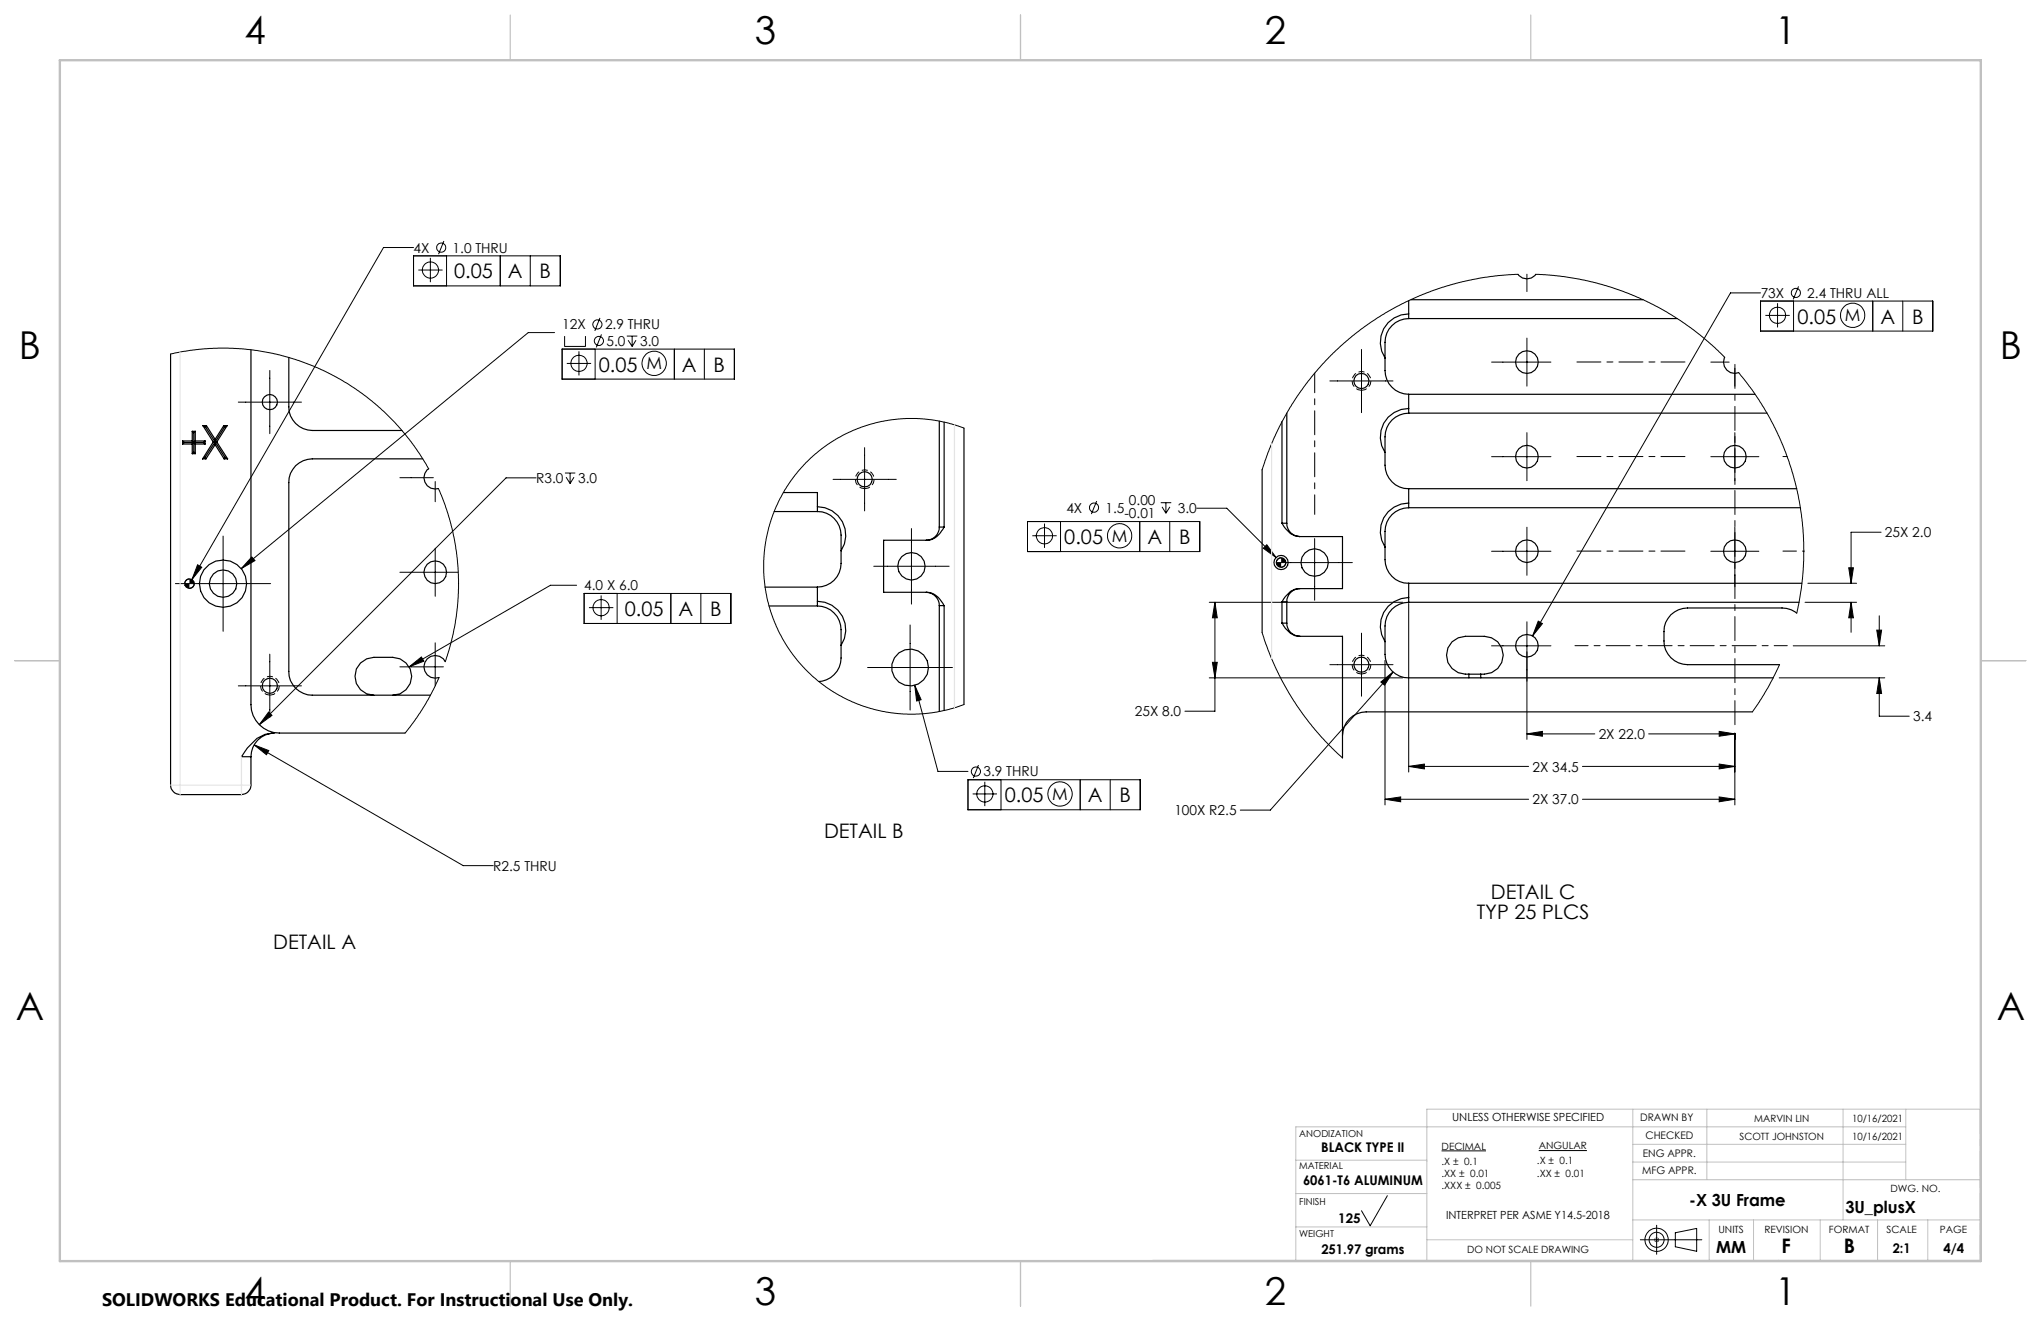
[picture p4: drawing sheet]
<svg xmlns="http://www.w3.org/2000/svg" width="432mm" height="279mm" viewBox="0 0 432 279" stroke-linecap="round" stroke-linejoin="round" font-family="sans-serif">
<g fill="none" stroke="#000" stroke-width=".21">
<path d="M87.5 52.4h-6.4l-40.5 70.2M87.5 54.1h31v6.4h-31zM88.5 57.1h5.1M91.1 54.5v5.2M93.9 51l-1.1 2.8M94.5 54.1v6.4M105.8 54.1v6.4M112.2 54.1v6.4M321.2 58l-4.2 .3-4.2 .6-4.7 1-5 1.6-2.8 1-4.6 2.2-4.3 2.5-3.6 2.5-3.5 2.9-3.1 3-3.8 4.2-2.2 2.9-2.3 3.4-2.3 4.2-1.7 3.9-1.9 5.1M323 58v3.7M324.9 58l5.1 .4 5.9 1 4.6 1.2 6.3 2.4 4.5 2.3 5.1 3.1 4.5 3.5 4 3.7M36.1 74.9l4.3-.8 3.9-.4 4-.1 3.6 .2 2.6 .4 4.7 .9 3.9 1.1 4.1 1.6 4.7 2.4 3 1.9 3.1 2.2 3.2 2.7 2.4 2.4 2.9 3.4 2.3 3.2 1.9 3.2"/>
<path d="M57.1 78.4v13.3M117.3 70.3h-5.5l-60.8 50M118.9 73.8h36.5v6.4h-36.5zM119.5 71.1v2.2h4.4v-2.2M119.9 76.9h5.2M122.5 74.3v5.1M125.9 73.8v6.4M126.9 67.2l-1.1 2.8M127.2 70.7l-1 2.8M132.6 71.1h2.2M132.9 72l.8 1.3M133.7 71.1v2.2"/>
<path d="M134.5 72l-.8 1.3M142.7 73.8v6.4M149 73.8v6.4M288 73.9v13.4M315.6 76.6h12.5M323 71.5v10.2M361.9 76.6h3.9M367 77.9v3.8M367.8 78.8l2.5 3.2 1.8 2.6 3 5.2 2.7 5.9 1.3 3.7 .9 3.4 1.1 6.2 .4 3 .1 4.4-.3 6.5-1.2 6.8M372.5 63.7h36.4v6.3h-36.4zM372.5 61.9h-6.4l-41.9 72.6M373.5 66.7h5.1"/>
<path d="M376.1 64.1v5.2M379.4 63.7v6.3M380.5 60.6l-1.1 2.7M396.2 63.7v6.3M402.6 63.7v6.3M50.4 85.1h13.4M182.9 94.7v13.4M203.9 90.6l-3.2-1.1-3.5-.7-3.2-.3-3.9 .1-3.5 .5-4.4 1.2-3.1 1.4-3.4 1.9-3.2 2.4-2 1.9-2.6 3-1.9 2.7-1.9 3.7-1.3 3.6-.8 3.8-.4 3.8v3.8l.6 4.1 .9 3 1.5 3.8 2 3.6 2.1 2.9 3.2 3.4 2.8 2.2 3.6 2.2 3.1 1.4 3.5 1.1 3.7 .8 3.5 .3 5-.3 3.7-.8 3.1-1M281.3 80.6h13.4M315.6 96.6h12.5M323 91.5v10.2M361.9 96.6h10.2"/>
<path d="M367 91.5v10.2M41.8 119.5l.9 .5-2.1 2.6zM47.2 113.4v20.1M53.3 117.8l.6 .8-2.9 1.7zM84.6 101h7.1M92.1 101.8v4.3M92.1 116v10.1M92.7 103.3l1.5 3.5 1.4 5 1 5.1 .4 4.6-.1 4.8-.3 4-1.2 5.7-1.2 3.9M113.4 101.1h-6.3l-52.2 52.2M119.5 100h2.2M119.8 100.9l.8 1.4M120.6 100v2.3"/>
<path d="M121.4 100.9l-.8 1.4M176.2 101.4h13.4M184.9 119.8h15.9M192.8 111.8v16M217.4 110.3h36.4v6.4h-36.4zM218.4 113.3h5.2M221 110.7v5.2M224.4 110.3v6.4M232 106l-1.1 2.7M241.1 110.3v6.4M245.6 106.3h2.2M245.9 107.2l.8 1.3"/>
<path d="M246.7 106.3v2.2M247.5 110.3v6.4M247.5 107.2l-.8 1.3M253.2 107.5h6.3l10.5 10.4M268 115.2l2 2.7-2.7-1.9zM270.2 119h15.9M271 118a1.02 1.02 0 0 0-1 1M272 119l-.1 .4a.88 .88 0 0 1-.9 .6M278.1 113.9v13.1M315.6 116.6h12.5M323 111.5v10.2M361.9 116.6h10.2"/>
<path d="M367 111.5v12.6M398 112.6h-6.4v10.8M37.1 123.4h20.2M40.1 122.4a1.02 1.02 0 0 0-1 1M41.1 123.4a1.02 1.02 0 0 1-1 1.1M57.1 138.4v13.3M84.6 121h12.3M92.1 136v9M122 123.8h-5.5l-29.9 17.2M123.6 125.5h31v6.4h-31zM124.6 128.5h5.2M127.2 125.9v5.2"/>
<path d="M130.6 125.5v6.4M141.9 125.5v6.4M148.3 125.5v6.4M192.5 132.2v18M255.8 127.4h41M257 127.4l.5 3.3h-1zM257 127.4v23h-6.3M267 133.8l1.3 3.7 1.7 4 1.4 2.7 2.4 4.1 2.2 3.2 2.3 2.9 2.7 3 3 2.9M288 133.9v13.3M293 139.7v30.6M298 127.6v35.7M315.6 136.6h12.5"/>
<path d="M323 131.5v24.9M325.4 131.4l.9 .5-2.1 2.6zM379.4 136.6h19.3M381.9 127.4h10.9M382.5 123.4h10.3M391.1 120.1h1l-.5 3.3zM391.6 127.4l.5 3.3h-1zM391.6 127.4v6.3M397.1 133.3h1l-.5 3.3zM397.6 130.2v6.4M50.4 145.1h13.4M53.8 157.6l3.1 1.2-.5 .8z"/>
<path d="M53.8 157.6l44.2 25.5h6.4M56.8 150.6l.7 .7-2.6 2zM84.6 141h9.2M86.6 141l2.5-2 .6 .8zM92.9 143.3l-1.2 2.5-2 3.6-1.9 3-2.1 2.6M183.6 141.2h17.9M193.5 145l1.4 3-1 .3zM193.5 145l4.9 18.2h6.4M255.8 143.4h41M256.5 140.1h1l-.5 3.3zM281.3 140.6h13.4M292.1 144.3l2.6-2.2-1.8 2.8z"/>
<path d="M294.7 142.1l-26 29.2h-6.3M323 155.2l3.3-.5v1zM323 155.2h14.4M348.8 155.2h18.2M363.7 154.7l3.3 .5-3.3 .5zM367 155.1v15.2M376.4 143.4h22.3M376.5 140.6l-2.5 4.9-3.3 5.1M397.6 143.4l.5 3.3h-1zM397.6 143.4v8.1h6.3M204.8 164.9h36.4v6.4h-36.4zM205.8 167.9h5.1"/>
<path d="M207 161.8l-1.1 2.8M208.4 165.3v5.2M211.8 164.9v6.4M228.5 164.9v6.4M234.9 164.9v6.4M293 169.1l3.3-.5v1zM293 169.1h30.4M298 162.1l3.3-.5v1zM298 162.1h25.4M334.8 169.1h32.2M334.8 162.1h32.2M363.7 168.6l3.3 .5-3.3 .5z"/>
<path d="M363.7 161.6l3.3 .5-3.3 .5zM293.5 252.9l-3.6 6.4-1.9-3.2M305 243.4h9.4M325.5 243.4h10.2M350.5 259.2v6.1M347 262.2h13M350.1 261.9l.7 .7M350.8 261.9l-.7 .7M354.4 260.7l4.6-.9v4.9l-4.6-1z"/>
<circle cx="91.1" cy="57.1" r="1.71"/>
<circle cx="93.3" cy="52.4" r=".97"/>
<circle cx="122.5" cy="76.9" r="1.71"/>
<circle cx="126.4" cy="68.6" r=".97"/>
<circle cx="126.7" cy="72.1" r=".96"/>
<circle cx="138.4" cy="76.8" r="2.58"/>
<circle cx="376" cy="66.7" r="1.71"/>
<circle cx="379.9" cy="62" r=".95"/>
<circle cx="391.9" cy="66.7" r="2.58"/>
<circle cx="221" cy="113.3" r="1.72"/>
<circle cx="231.4" cy="107.4" r=".97"/>
<circle cx="236.9" cy="113.3" r="2.57"/>
<circle cx="127.2" cy="128.5" r="1.73"/>
<circle cx="206.5" cy="163.2" r=".98"/>
<circle cx="208.4" cy="167.9" r="1.72"/>
<circle cx="224.3" cy="167.9" r="2.57"/>
<circle cx="350.5" cy="262.2" r="2.45"/>
<circle cx="350.5" cy="262.2" r="1.59"/>
</g>
<g fill="none" stroke="#c0c0c0" stroke-width=".21">
<path d="M345.4 234.6v32M361.1 234.6v14.9M389.9 234.6v23.4M403.2 238.3h-129.1v28.3M403.2 234.6v14.9M274.1 245.4h27.8M274.1 252.4h27.8M274.1 259.5h27.8M345.4 249.5h73.5M345.4 258h73.5M345.4 242h57.8M345.4 245.8h57.8"/>
<path d="M361.6 258v8.6M371 258v8.6M385.1 258v8.6M397.2 258v8.6M407.8 258v8.6M243.9 266.6h175M301.9 262.2h43.5M350 262.2h1M350.1 261.9l.7 .7M350.5 261.7v1M350.8 261.9l-.7 .7M418.9 265.1v-30.5h-117v32"/>
</g>
<path d="M288 82.6a2 2 0 0 0 1.9-2.8 2 2 0 0 0-3.3-.7 2 2 0 0 0 .7 3.3l.7 .2M182.9 103.4a2 2 0 0 0 1.9-2.8 2 2 0 0 0-3.3-.7 2 2 0 0 0 .7 3.3l.7 .2M57.1 147a2 2 0 0 1-1.8-2.7 2 2 0 0 1 3.2-.7 2 2 0 0 1-.6 3.3l-.8 .1M288 142.6a2 2 0 0 0 1.9-2.8 2 2 0 0 0-3.3-.7 2 2 0 0 0 .7 3.3l.7 .2" fill="none" stroke="#000" stroke-width=".21" stroke-dasharray="1.3 .6" stroke-dashoffset=".1" stroke-linecap="butt"/>
<path d="M367 76.6v77.2" fill="none" stroke="#000" stroke-width=".21" stroke-dasharray="5.1 1.3 1.3 1.3" stroke-dashoffset="-.5"/>
<path d="M418.9 234.6v32" fill="none" stroke="#c0c0c0" stroke-width=".21" stroke-dasharray="5.1 1.3 1.3 1.3" stroke-dashoffset="-.1"/>
<path d="M108 3.2v9.5M215.9 3.2v9.5M323.8 3.2v9.5M3.1 139.7h9.6M419.1 139.7h9.5M108 266.7v9.6M215.9 266.7v9.6M323.8 266.7v9.6" fill="none" stroke="#c0c0c0" stroke-width=".25"/>
<path d="M12.7 12.7h406.4v254h-406.4z" fill="none" stroke="#c0c0c0" stroke-width=".5"/>
<path d="M278.1 108.8v-29.9" fill="none" stroke="#000" stroke-width=".21" stroke-dasharray="5.1 1.3 1.3 1.3" stroke-dashoffset=".9"/>
<path d="M333.2 136.6h44.9" fill="none" stroke="#000" stroke-width=".21" stroke-dasharray="5.1 1.3 1.3 1.3" stroke-dashoffset="2.3"/>
<path d="M377.2 116.6h4.4" fill="none" stroke="#000" stroke-width=".21" stroke-dasharray="5.1 1.3 1.3 1.3" stroke-dashoffset="2.2"/>
<path d="M333.2 76.6h23.7M333.2 96.6h23.7M333.2 116.6h23.7" fill="none" stroke="#000" stroke-width=".21" stroke-dasharray="5.1 1.3 1.3 1.3" stroke-dashoffset="-.4"/>
<path d="M377.2 96.6h.9" fill="none" stroke="#000" stroke-width=".21" stroke-dasharray="5.1 1.3 1.3 1.3"/>
<g fill="#000">
<path d="M39.1 123.4a1.02 1.02 0 0 0 1 1.1v-1.1zM40.1 122.4v1h1v-.1a.97 .97 0 0 0-1-.9zM270 119l.1 .1a.97 .97 0 0 0 .9 .9v-1zM271 118v1h1a1.02 1.02 0 0 0-1-1z"/>
<path d="M41.8 119.5l-1.2 3.1 2.1-2.6zM53.3 117.8l-2.3 2.5 2.9-1.7zM56.8 150.6l-1.9 2.7 2.6-2zM86.6 141l3.1-1.2-.6-.8zM53.8 157.6l2.6 2 .5-.8zM193.5 145l.4 3.3 1-.3zM268 115.2l-.7 .8 2.7 1.9zM257 127.4l.5 3.3h-1zM256.5 140.1h1l-.5 3.3zM391.1 120.1h1l-.5 3.3zM391.6 127.4l.5 3.3h-1zM292.1 144.3l.8 .6 1.8-2.8zM397.1 133.3h1l-.5 3.3zM397.6 143.4l.5 3.3h-1zM325.4 131.4l-1.2 3.1 2.1-2.6z"/>
<path d="M293 169.1l3.3-.5v1zM363.7 168.6l3.3 .5-3.3 .5zM363.7 161.6l3.3 .5-3.3 .5zM298 162.1l3.3-.5v1zM323 155.2l3.3-.5v1zM363.7 154.7l3.3 .5-3.3 .5z"/>
</g>
<g fill="none" stroke="#000" stroke-width=".25">
<path d="M321.2 58a2.31 2.31 0 0 0 3.7 0M36.1 74.9v91.2a2.05 2.05 0 0 0 2 2h13a2.05 2.05 0 0 0 2-2v-6M53.1 74v75a6 6 0 0 0 6 6h26.6M61.1 75.6v10.4a5 5 0 0 0 5 5.1h18.9M293 75.7a7.2 7.2 0 0 0 1.5 6.2 5 5 0 0 0 3.5 1.5M298 66.4a6 6 0 0 0-5 9.3M298 67.4a5.1 5.1 0 0 0-5 5v3.3M298 67.4h56.9M298 63.6v3.8M298.5 63.4h49.1M364.9 75.6a2.36 2.36 0 0 0 .3 2.6 2.36 2.36 0 0 0 2.6 .6M38.6 93.3v.6"/>
<path d="M38.6 93.9h2.1M38.6 93.3h2.1M38.6 93.3l.3 .3M38.9 93.6h4.2M38.9 93.6l-.3 .3M40.7 91.2v2.1M40.7 93.9v2.1M40.7 96h.6M40.7 91.2h.6M40.7 93.3l.6 .6M40.7 91.2l.3 .3M41 95.6l-.3 .4"/>
<path d="M41 95.6l.3 .4M41 91.5v4.1M41.3 93.9h2.1M41.3 91.2v2.1M41.3 93.9v2.1M41.3 93.3h2.1M41.3 93.3l-.6 .6M41.3 91.2l-.3 .3M42.9 97h.7M42.9 90h.8M42.9 90l2.2 3.5M42.9 90l.6 .3"/>
<path d="M43.1 93.6l.3 .3M43.4 93.3v.6M43.4 96.7l-.5 .3M43.4 96.7l.2 .3M43.4 93.3l-.3 .3M43.5 90.3l4.1 6.4M43.7 90l1.8 2.9M43.7 90l-.2 .3M45.1 93.5l-2.2 3.5M45.1 93.5h.8M45.5 93.5h.1M45.5 94.1l-1.9 2.9"/>
<path d="M45.5 94.1l1.9 2.9M45.5 92.9v1.2M45.5 93.5l-2.1 3.2M45.9 93.5l2.3 3.5M47.3 90h.7M47.3 90l-1.8 2.9M47.3 90l.2 .3M47.4 97h.8M47.5 90.3l-2 3.2M47.6 96.7l-.2 .3M47.6 96.7l.6 .3M48 90l-2.1 3.5"/>
<path d="M48 90l-.5 .3M89.4 97h-23.3a4.9 4.9 0 0 0-5 5.1v39.9a4.9 4.9 0 0 0 5 5h25M90.7 99.2a2.35 2.35 0 0 0-.7 2.9 2.35 2.35 0 0 0 2.7 1.2M198.7 89.1v22.4M199.7 89.3v22.2M203.9 90.6v58.4M267 99.3v34.5M271.2 89.2v21.5M272.2 87.4v23.3M293 95.7a7.2 7.2 0 0 0 1.5 6.2 4.8 4.8 0 0 0 3.5 1.5M298 86.4a6 6 0 0 0-5 9.3M298 87.4a5 5 0 0 0-5 5v3.3"/>
<path d="M298 83.4v4M298 87.4h75.8M298 83.4h73.3M163.8 108.2h9.1M165.7 104.2h7.2v4M172.9 107.2a6 6 0 0 1 5 9.3M172.9 108.2a5.2 5.2 0 0 1 5 6v2.3M177.9 116.5a7.8 7.8 0 0 1-.8 5.5 5 5 0 0 1-4.2 2.2M198.7 111.5h1M198.7 111.5a2.77 2.77 0 0 1-2.8 2.8M199.7 111.5a4.4 4.4 0 0 1-3.6 2.8h-9.2v11h9.2a4.4 4.4 0 0 1 3.6 2.8M271.2 110.7h.1a5 5 0 0 0 3.6 2.8h9.1v11h-9.1a4.2 4.2 0 0 0-3.6 2.8h-.1"/>
<path d="M271.2 110.7h1M272.2 110.7a2.77 2.77 0 0 0 2.8 2.8M293 115.7a7.2 7.2 0 0 0 1.5 6.2 4.8 4.8 0 0 0 3.5 1.5M298 106.4a6 6 0 0 0-5 9.3M298 107.4a5 5 0 0 0-5 5v3.3M298 103.4v4M298 103.4h82.1M298 107.4h82.9M94.2 139.9a2.38 2.38 0 0 0-3.1-1 2.38 2.38 0 0 0-1.2 3.1 2.38 2.38 0 0 0 3 1.3M161.9 124.2h11M162.7 128.2h10.2M172.9 127.2a6 6 0 0 1 5 9.3"/>
<path d="M172.9 128.2a5.2 5.2 0 0 1 5 6v2.3M172.9 124.2v4M177.9 136.5a7.8 7.8 0 0 1-.8 5.5 4.9 4.9 0 0 1-3.9 2.1M195.9 125.3a2.83 2.83 0 0 1 2.8 2.8M198.7 128.1h1M198.7 128.1v22.4M199.7 128.1v22.2M271.2 131.8h.1a4.8 4.8 0 0 0 3.6 2.8h9.1v25.7M271.2 127.3h1M271.2 131.8h1M271.2 127.3v4.5M272.2 131.8a2.77 2.77 0 0 0 2.8 2.8"/>
<path d="M272.2 127.3v4.5M275 124.5a2.77 2.77 0 0 0-2.8 2.8M293 135.7a7.2 7.2 0 0 0 1.5 6.2 4.8 4.8 0 0 0 3.5 1.5h77.1M298 126.4a6 6 0 0 0-5 9.3M298 127.4a5 5 0 0 0-5 5v3.3M298 123.4v4M298 123.4h83.2M298 127.4h82.6M380.1 129.7a4.8 4.8 0 0 0-3.1-1.1h-20a4.9 4.9 0 0 0-5 5v2a5 5 0 0 0 5 5h19.5M57.8 155a7.4 7.4 0 0 0-6.1 4.1l-.6 1h2M58.1 155a5 5 0 0 0-5 5.1M79.1 147a4 4 0 0 1-4-4 4 4 0 0 1 4-4h4a4 4 0 0 1 4 4 4 4 0 0 1-4 4"/>
<path d="M310.8 142.6h2.5M310.8 142.6a4 4 0 0 1-4.8-3.6 4 4 0 0 1 4-4.4h4a4 4 0 0 1 4 4.4 4 4 0 0 1-4.7 3.6M310.8 142.6v.8M313.3 142.6v.8M370.7 150.6h-81.7a5.1 5.1 0 0 0-5 5"/>
<circle cx="323" cy="76.6" r="2.4"/>
<circle cx="57.1" cy="85" r="1.61"/>
<circle cx="288" cy="80.6" r="1.59"/>
<circle cx="323" cy="96.6" r="2.4"/>
<circle cx="367" cy="96.6" r="2.4"/>
<circle cx="182.9" cy="101.4" r="1.59"/>
<circle cx="192.8" cy="119.8" r="2.9"/>
<circle cx="271" cy="119" r="1.01"/>
<circle cx="271" cy="119" r="1.51"/>
<circle cx="278.1" cy="119" r="2.9"/>
<circle cx="323" cy="116.6" r="2.4"/>
<circle cx="367" cy="116.6" r="2.4"/>
<circle cx="40.1" cy="123.5" r="1.01"/>
<circle cx="47.2" cy="123.5" r="5"/>
<circle cx="47.2" cy="123.4" r="2.9"/>
<circle cx="92.1" cy="121" r="2.39"/>
<circle cx="323" cy="136.6" r="2.4"/>
<circle cx="57.1" cy="145" r="1.61"/>
<circle cx="192.5" cy="141.2" r="3.9"/>
<circle cx="288" cy="140.6" r="1.58"/>
</g>
<path d="M38.1 74.5v91.6M201.9 89.9v59.8M269 93.8v45.5M36.1 166.1h2M38.1 166.1v2M38.1 166.1h13M51.1 166.1h2M51.1 166.1v2M51.1 160.1v6" fill="none" stroke="#e6e6db" stroke-width=".25"/>
<g font-size="8.1">
<text x="51.7" y="9.3">4</text>
<text x="159.7" y="9.3">3</text>
<text x="267.6" y="9.3">2</text>
<text x="375.6" y="9.3">1</text>
<text x="4" y="76">B</text>
<text x="423.1" y="76">B</text>
<text x="3.3" y="215.7">A</text>
<text x="422.4" y="215.7">A</text>
<text x="51.7" y="276">4</text>
<text x="159.7" y="276">3</text>
<text x="267.6" y="276">2</text>
<text x="375.6" y="276">1</text>
</g>
<g font-size="4.2">
<text x="96.1" y="58.9">0.05</text>
<text x="107.5" y="58.9">A</text>
<text x="114.2" y="58.9">B</text>
<text x="380.3" y="68.4">0.05</text>
<text x="397.8" y="68.4">A</text>
<text x="404.5" y="68.4">B</text>
<text x="126.7" y="78.6">0.05</text>
<text x="144.3" y="78.6">A</text>
<text x="151" y="78.6">B</text>
<text x="225.2" y="115.1">0.05</text>
<text x="242.8" y="115.1">A</text>
<text x="249.5" y="115.1">B</text>
<text x="132.2" y="130.3">0.05</text>
<text x="143.6" y="130.3">A</text>
<text x="150.3" y="130.3">B</text>
<text x="212.6" y="169.7">0.05</text>
<text x="230.1" y="169.7">A</text>
<text x="236.8" y="169.7">B</text>
<text x="174.3" y="177.3">DETAIL B</text>
<text x="315.4" y="190.2">DETAIL C</text>
<text x="312.4" y="194.4">TYP 25 PLCS</text>
<text x="57.8" y="200.8">DETAIL A</text>
<text x="376.9" y="265">F</text>
<text x="390.1" y="265">B</text>
</g>
<text font-size="3.8" x="21.6" y="276.3">SOLIDWORKS Educational Product. For Instructional Use Only.</text>
<g font-size="3.6">
<text x="390.3" y="68">M</text>
<text x="136.8" y="78.1">M</text>
<text x="235.2" y="114.6">M</text>
<text x="222.6" y="169.2">M</text>
</g>
<g font-size="3.5">
<text x="357.4" y="255">-X 3U Frame</text>
<text x="390.4" y="256.5">3U_plusX</text>
<text x="363.1" y="265">MM</text>
</g>
<g font-size="2.9">
<text x="87.5" y="53.4">4X</text>
<text x="95.8" y="53.4">1.0 THRU</text>
<text x="372.5" y="63">73X</text>
<text x="382.4" y="63">2.4 THRU ALL</text>
<text x="118.9" y="69.7">12X</text>
<text x="128" y="69.7">2.9 THRU</text>
<text x="128.3" y="73.2">5.0</text>
<text x="135.4" y="73.2">3.0</text>
<text x="113.4" y="102.1">R3.0</text>
<text x="122.3" y="102.1">3.0</text>
<text x="238.9" y="106.8">0.00</text>
<text x="225.6" y="108.4">4X</text>
<text x="233.9" y="108.4">1.5</text>
<text x="237.9" y="109.7">-0.01</text>
<text x="249.2" y="108.4">3.0</text>
<text x="398.8" y="113.7">25X 2.0</text>
<text x="123.6" y="124.9">4.0 X 6.0</text>
<text x="240.1" y="151.5">25X 8.0</text>
<text x="404.7" y="152.6">3.4</text>
<text x="338.2" y="156.3">2X 22.0</text>
<text x="208.1" y="164.2">3.9 THRU</text>
<text x="324.2" y="163.2">2X 34.5</text>
<text x="248.5" y="172.4">100X R2.5</text>
<text x="324.2" y="170.1">2X 37.0</text>
<text x="104.4" y="184.2">R2.5 THRU</text>
</g>
<g font-size="2.8">
<text x="279.5" y="243.7">BLACK TYPE II</text>
<text x="275.7" y="250.7">6061-T6 ALUMINUM</text>
<text x="283.1" y="258.6">125</text>
<text x="279.6" y="265.3">251.97 grams</text>
<text x="400.5" y="265">2:1</text>
<text x="411.2" y="265">4/4</text>
</g>
<g font-size="2.4">
<text x="307.2" y="237.2">UNLESS OTHERWISE SPECIFIED</text>
<text x="305.9" y="257.8">INTERPRET PER ASME Y14.5-2018</text>
</g>
<g font-size="2.2">
<text x="347" y="237.2">DRAWN BY</text>
<text x="347.6" y="244.7">ENG APPR.</text>
<text x="348.1" y="240.9">CHECKED</text>
<text x="347.4" y="248.4">MFG APPR.</text>
</g>
<g font-size="2.1">
<text x="371.1" y="237.4">MARVIN LIN</text>
<text x="391.8" y="237.4">10/16/2021</text>
<text x="305" y="243.2">DECIMAL</text>
<text x="325.5" y="243.1">ANGULAR</text>
<text x="368" y="241.1">SCOTT JOHNSTON</text>
<text x="391.8" y="241.1">10/16/2021</text>
<text x="304.9" y="246.3">.X ± 0.1</text>
<text x="304.9" y="248.9">.XX ± 0.01</text>
<text x="304.9" y="251.5">.XXX ± 0.005</text>
<text x="325.2" y="246.2">.X ± 0.1</text>
<text x="325.2" y="248.9">.XX ± 0.01</text>
<text x="400" y="252.1">DWG. NO.</text>
<text x="363.5" y="260.7">UNITS</text>
<text x="373.3" y="260.7">REVISION</text>
<text x="386.9" y="260.7">FORMAT</text>
<text x="399.1" y="260.7">SCALE</text>
<text x="410.4" y="260.7">PAGE</text>
<text x="310.4" y="265">DO NOT SCALE DRAWING</text>
</g>
<g font-size="2">
<text x="274.9" y="240.6">ANODIZATION</text>
<text x="274.9" y="247.3">MATERIAL</text>
<text x="274.9" y="254.8">FINISH</text>
<text x="274.9" y="261.7">WEIGHT</text>
</g>
</svg>
